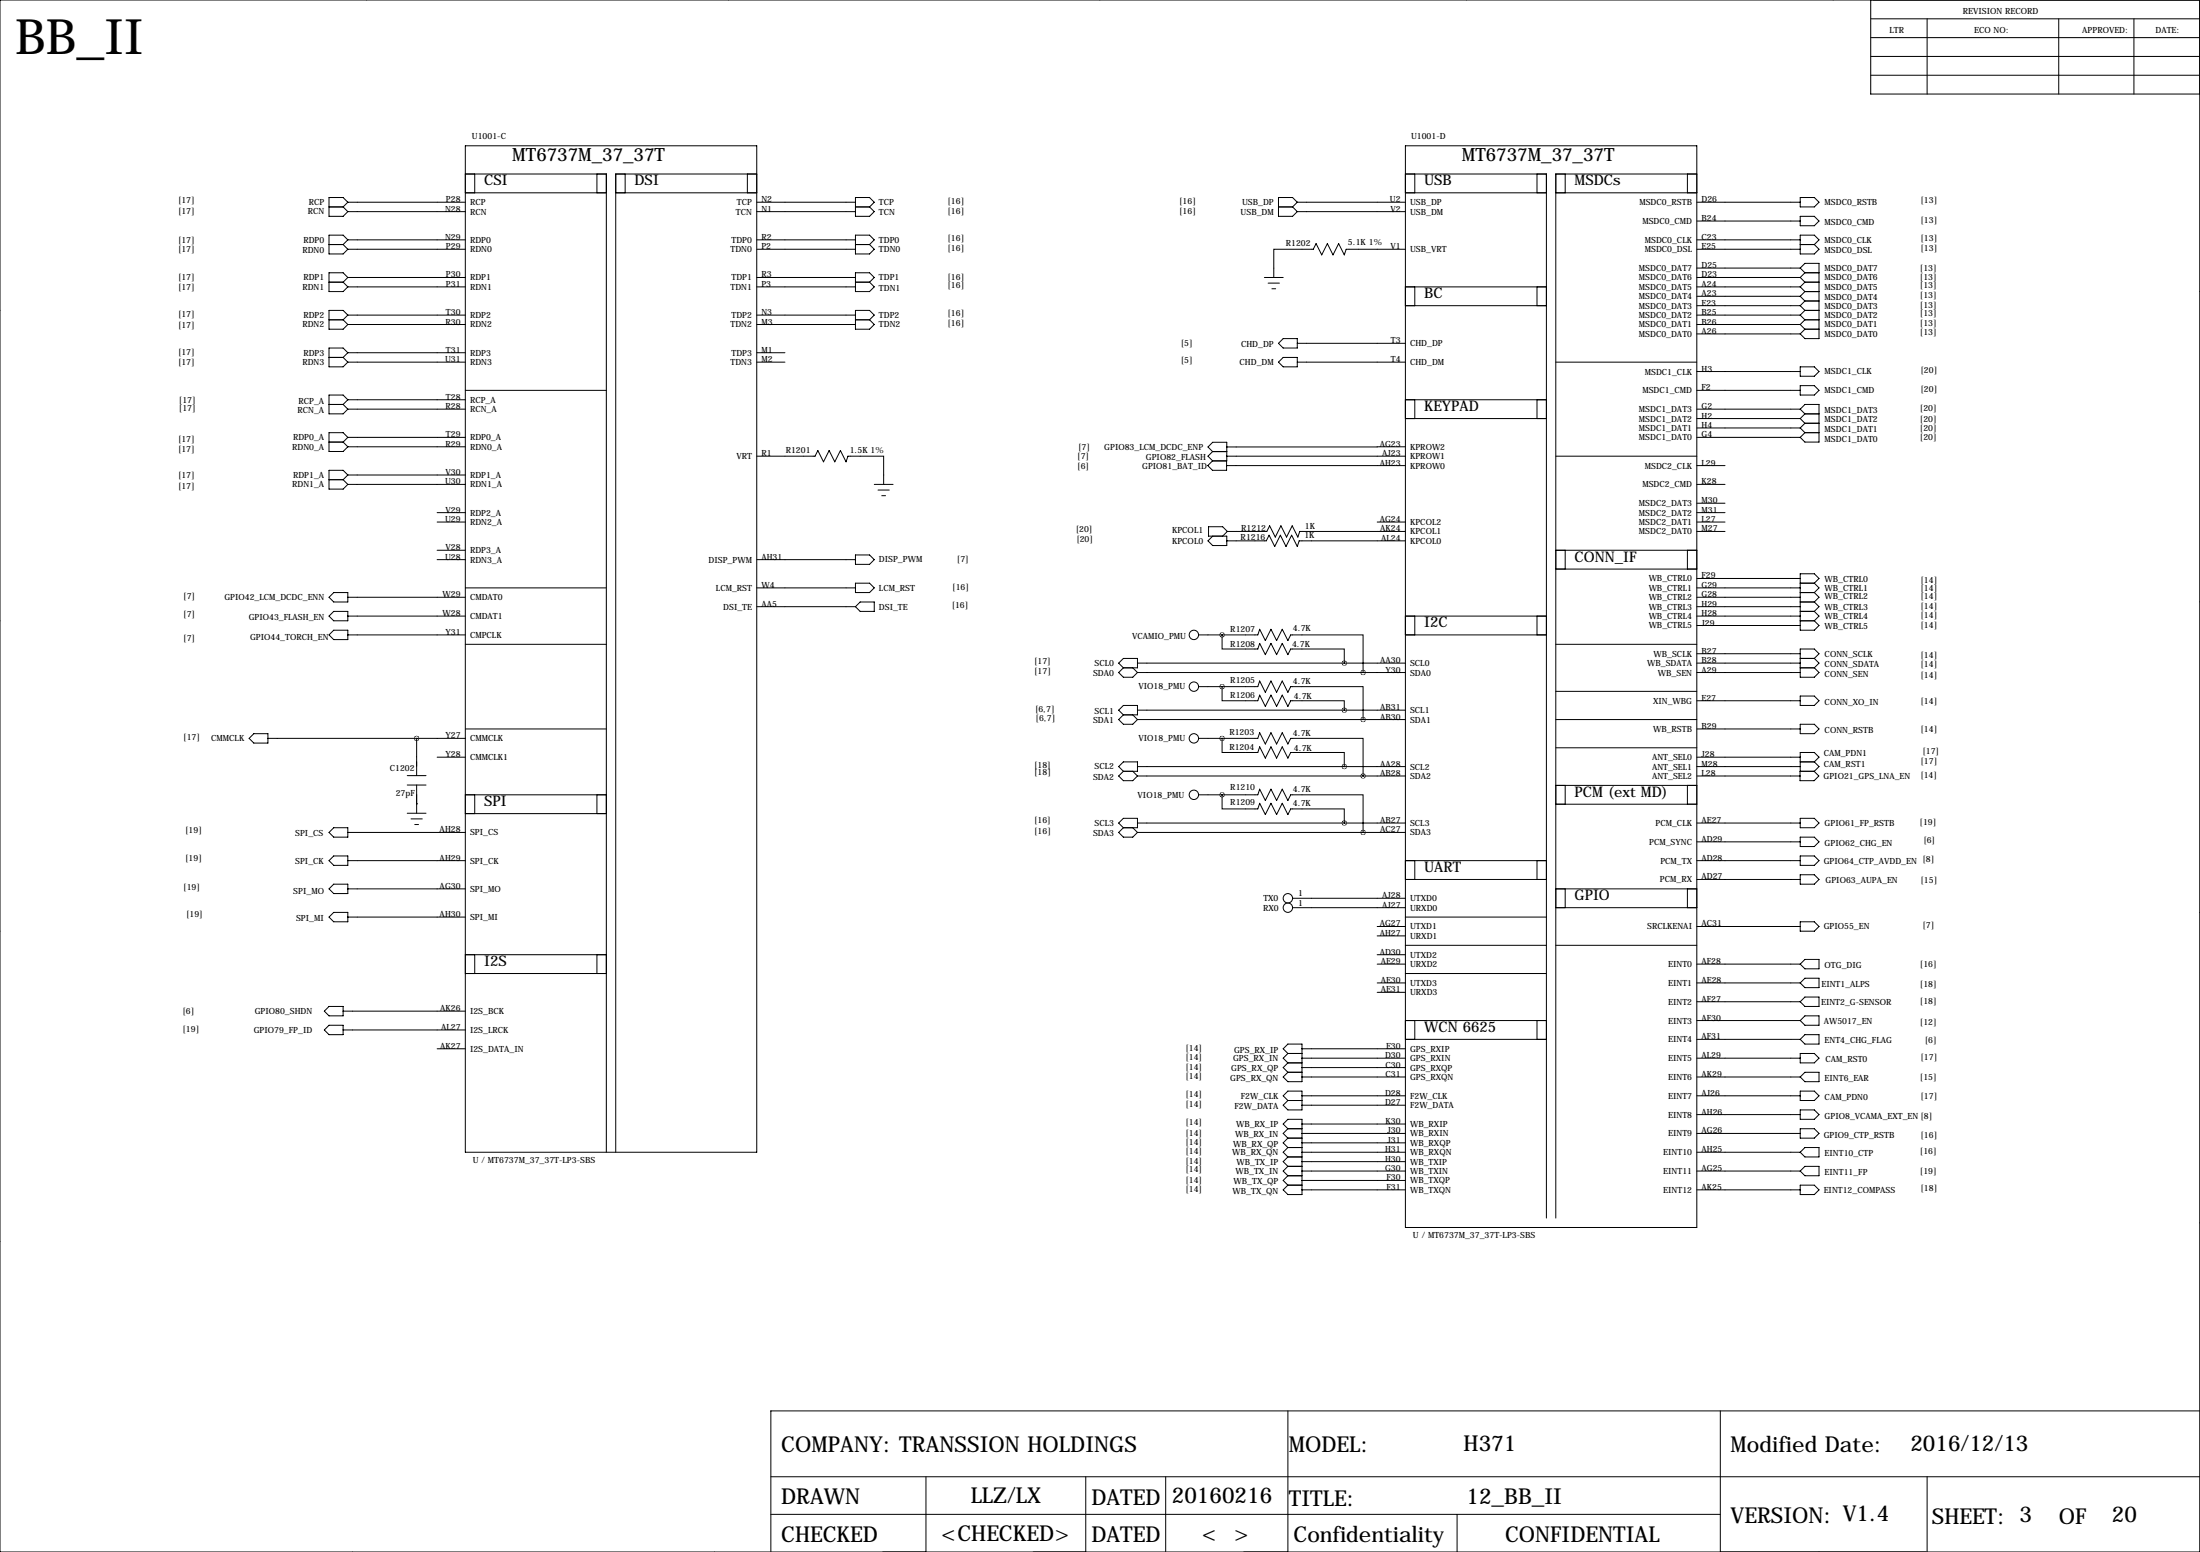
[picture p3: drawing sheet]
<svg xmlns="http://www.w3.org/2000/svg" width="594mm" height="419mm" viewBox="0 0 594 419" stroke-linecap="round" stroke-linejoin="round" font-family="sans-serif">
<g fill="none" stroke="#000" stroke-width=".27">
<path d="M99.1 -.1v.1M196.8 -.1v.1M297.2 -.1v.1M396.2 -.1v.1M495.3 -.1v.1M0 0h594.4v419.1h-594.4zM505.5 5.1h88.9M505.5 10.2h88.9M505.5 0v25.4h88.9M505.5 15.2h88.9M520.7 5.1v20.3M556.3 5.1v20.3"/>
<path d="M576.6 5.1v20.3M125.7 39.4h78.8v271.7h-78.8zM379.7 39.4h78.8v292.1h-78.8zM505.5 20.3h88.9M88.9 55.9h3.8M92.7 55.9l1.3 1.2M94 54.6h31.7M94 57.1h31.7M94 54.6l-1.3-1.3h-3.8v5.1h3.8l1.3-1.3M94 54.6l-1.3 1.3M125.7 47h38.1v264.1M125.7 52.1h38.1"/>
<path d="M128.3 47v5.1M161.3 47v5.1M166.4 52.1h38.1M168.9 47v5.1M201.9 47v5.1M204.5 47h-38.1v264.1M204.5 54.6h26.6M204.5 57.1h26.6M231.1 53.3h3.8l1.3 1.3-1.3 1.3 1.3 1.2-1.3 1.3h-3.8zM231.1 55.9h3.8M345.4 55.9h3.8M349.2 55.9l1.3 1.2"/>
<path d="M350.5 54.6h29.2M350.5 57.1h29.2M350.5 54.6l-1.3-1.3h-3.8v5.1h3.8l1.3-1.3M350.5 54.6l-1.3 1.3M379.7 47h38.1v281.9M379.7 52.1h38.1M382.3 47v5.1M415.3 47v5.1M420.4 52.1h38.1M422.9 47v5.1M455.9 47v5.1M458.5 47h-38.1v281.9"/>
<path d="M458.5 54.6h27.9M458.5 59.7h27.9M486.4 53.3h3.8l1.3 1.3-1.3 1.3h-3.8zM486.4 58.4h3.8l1.3 1.3-1.3 1.3h-3.8zM88.9 66h3.8M88.9 76.2h3.8M92.7 66l1.3 1.3M92.7 76.2l1.3 1.3M94 74.9l-1.3-1.2h-3.8v5h3.8l1.3-1.2M94 67.3h31.7M94 64.8h31.7M94 74.9h31.7"/>
<path d="M94 77.5h31.7M94 64.8l-1.3-1.3h-3.8v5.1h3.8l1.3-1.3M94 64.8l-1.3 1.2M94 74.9l-1.3 1.3M204.5 67.3h26.6M204.5 64.8h26.6M204.5 74.9h26.6M204.5 77.5h26.6M231.1 73.7h3.8l1.3 1.2-1.3 1.3 1.3 1.3-1.3 1.2h-3.8zM231.1 63.5h3.8l1.3 1.3-1.3 1.2 1.3 1.3-1.3 1.3h-3.8zM231.1 66h3.8M231.1 76.2h3.8"/>
<path d="M341.6 74.9h5.1M342.6 76.5h3.1M343.7 78h1M379.7 67.3h-16l-.5 1.5-1.5-3-1.5 3-1.6-3-1.5 3-1.5-3-.8 1.5h-10.6v7.6M379.7 77.5h38.1M382.3 77.5v5.1M415.3 77.5v5.1M458.5 67.3h27.9M458.5 64.8h27.9M458.5 74.9h27.9M458.5 77.5h27.9M458.5 72.4h27.9"/>
<path d="M486.4 72.4l1.3-1.3h3.8v20.3h-3.8l-1.3-1.2M486.4 63.5h3.8l1.3 1.3-1.3 1.2 1.3 1.3-1.3 1.3h-3.8zM486.4 66h3.8M486.4 74.9l1.3 1.3M486.4 77.5l1.3 1.2M486.4 72.4l1.3 1.3M487.7 78.7h3.8M487.7 73.7h3.8M487.7 76.2h3.8M487.7 73.7l-1.3 1.2M487.7 76.2l-1.3 1.3M487.7 78.7l-1.3 1.3"/>
<path d="M594.4 78.7h.1M0 83.8h.1M88.9 86.4h3.8M88.9 96.5h3.8M92.7 86.4l1.3 1.2M92.7 96.5l1.3 1.3M94 85.1l-1.3-1.3h-3.8v5.1h3.8l1.3-1.3M94 85.1h31.7M94 87.6h31.7M94 95.2h31.7M94 97.8h31.7M94 95.2l-1.3-1.2h-3.8v5.1h3.8l1.3-1.3"/>
<path d="M94 85.1l-1.3 1.3M94 95.2l-1.3 1.3M204.5 85.1h26.6M204.5 87.6h26.6M204.5 95.2h7.6M204.5 97.8h7.6M231.1 83.8h3.8l1.3 1.3-1.3 1.3 1.3 1.2-1.3 1.3h-3.8zM231.1 86.4h3.8M345.4 92.7l1.3-1.3h3.8v2.6h-3.8zM346.7 96.5h3.8v2.6h-3.8l-1.3-1.3zM350.5 97.8h29.2M350.5 92.7h29.2"/>
<path d="M379.7 82.6h38.1M420.4 97.8h38.1M458.5 85.1h27.9M458.5 87.6h27.9M458.5 82.6h27.9M458.5 80h27.9M458.5 90.2h27.9M486.4 99.1h3.8l1.3 1.2-1.3 1.3h-3.8zM486.4 87.6l1.3 1.3M486.4 85.1l1.3 1.3M486.4 80l1.3 1.3M486.4 82.6l1.3 1.2"/>
<path d="M487.7 83.8h3.8M487.7 88.9l-1.3 1.3M487.7 88.9h3.8M487.7 86.4l-1.3 1.2M487.7 86.4h3.8M487.7 83.8l-1.3 1.3M487.7 81.3h3.8M487.7 81.3l-1.3 1.3M88.9 119.4h3.8M88.9 109.2h3.8M92.7 119.4l1.3 1.2M92.7 109.2l1.3 1.3"/>
<path d="M94 107.9h31.7M94 110.5h31.7M94 118.1h31.7M94 107.9l-1.3-1.2h-3.8v5.1h3.8l1.3-1.3M94 118.1l-1.3-1.3h-3.8v5.1h3.8l1.3-1.3M94 118.1l-1.3 1.3M94 107.9l-1.3 1.3M125.7 105.4h38.1M379.7 107.9h38.1M379.7 113h38.1M382.3 107.9v5.1M415.3 107.9v5.1"/>
<path d="M458.5 105.4h27.9M458.5 110.5h27.9M458.5 118.1h27.9M458.5 113h27.9M458.5 100.3h27.9M458.5 115.6h27.9M486.4 110.5l1.3-1.3h3.8v10.2h-3.8l-1.3-1.3M486.4 104.1h3.8l1.3 1.3-1.3 1.3h-3.8zM486.4 110.5l1.3 1.3M486.4 113l1.3 1.3M486.4 115.6l1.3 1.2M487.7 116.8h3.8"/>
<path d="M487.7 111.8h3.8M487.7 114.3h3.8M487.7 111.8l-1.3 1.2M487.7 114.3l-1.3 1.3M487.7 116.8l-1.3 1.3M88.9 129.5h3.8M92.7 129.5l1.3 1.3M94 120.6h31.7M94 128.3h31.7M94 130.8h31.7M94 128.3l-1.3-1.3h-3.8v5.1h3.8l1.3-1.3M94 128.3l-1.3 1.2"/>
<path d="M118.1 138.4h7.6M204.5 123.2h15.7l.8-1.5 1.5 3 1.5-3 1.6 3 1.5-3 1.5 3 .5-1.5h9.7v7.6M236.2 130.8h5.1M237.2 132.3h3.1M238.3 133.9h1M331.4 125.7h48.3M331.5 123.2h48.2M331.5 121.9h-3.8l-1.3 1.3 1.3 1.3M331.5 122h-3.8l-1.3-1.3 1.3-1.3h3.8v5.1h-3.9l-1.3 1.2 1.3 1.3h3.8v-2.5M379.7 120.6l-48.2 .1M420.4 123.2h38.1M458.5 130.8h7.6"/>
<path d="M458.5 138.4h7.6M458.5 125.7h7.6M458.5 135.9h7.6M118.1 141h7.6M118.1 148.6h7.6M118.1 151.1h7.6M125.7 158.8h38.1M204.5 158.8h26.6M204.5 151.1h26.6M231.1 149.9h3.8l1.3 1.2-1.3 1.3h-3.8zM231.1 157.5h3.8l1.3 1.3-1.3 1.2h-3.8zM331.5 146.1h10.6l.8-1.6 1.5 3.1 1.5-3.1 1.6 3.1 1.5-3.1 1.5 3.1 .5-1.5h28.7"/>
<path d="M331.6 143.5h10.7l.8-1.5 1.5 3 1.5-3 1.5 3 1.5-3 1.6 3 .5-1.5h28.5M331.6 143.5l-1.2-1.3h-3.9v2.6h5v2.5h-3.8l-1.3-1.2 1.3-1.3M331.6 143.5l-1.2 1.3M372.1 141h7.6M420.4 148.6h38.1M420.4 153.7h38.1M422.9 148.6v5.1M455.9 148.6v5.1M458.5 158.8h27.9M458.5 141h7.6M458.5 156.2h27.9M458.5 143.5h7.6"/>
<path d="M486.4 157.5h3.8M490.2 157.5l1.3-1.3-1.3-1.3h-3.8v15.3h3.8l1.3-1.3-1.3-1.3M490.2 157.5l1.3 1.3-1.3 1.2M0 167.6h.1M88.9 166.4l1.3-1.3h3.8v2.5h-3.8zM88.9 171.4l1.3-1.2h3.8v2.5h-3.8zM90.2 160h3.8v2.6h-3.8l-1.3-1.3zM94 171.4h31.7M94 161.3h31.7M94 166.4h31.7M125.7 174h38.1M204.5 163.8h26.6"/>
<path d="M232.4 162.6h3.8v2.5h-3.8l-1.3-1.3zM302.3 179.1l1.2-1.3h3.8v2.5h-3.8zM307.3 179.1h72.4M323.8 171.4h16.1l.5-1.5 1.5 3.1 1.5-3.1 1.5 3.1 1.6-3.1 1.5 3.1 .7-1.6h19.6v10.2M330.2 171.4v3.9h9.7l.5-1.6 1.5 3.1 1.5-3.1 1.5 3.1 1.6-3.1 1.5 3.1 .7-1.5h14.5v3.8M379.7 171.4h38.1M379.7 166.4h38.1M382.3 166.4v5M415.3 166.4v5M420.4 174h38.1M458.5 163.8h27.9M458.5 161.3h27.9"/>
<path d="M458.5 166.4h27.9M458.5 179.1h27.9M458.5 176.5h27.9M458.5 168.9h27.9M486.4 162.6h3.8M486.4 167.6h3.8M486.4 160h3.8M486.4 165.1h3.8M486.4 177.8h3.8M490.2 177.8l1.3-1.3-1.3-1.2h-3.8v7.6h3.8l1.3-1.3-1.3-1.3M490.2 165.1l1.3 1.3-1.3 1.2M490.2 160l1.3 1.3-1.3 1.3"/>
<path d="M490.2 162.6l1.3 1.2-1.3 1.3M490.2 177.8l1.3 1.3-1.3 1.2M594.4 162.6h.1M68.6 198.1h3.8v2.6h-3.8l-1.3-1.3zM72.4 199.4h53.3M112.6 199.4v10M125.7 196.8h38.1M302.3 191.8l1.2-1.3h3.8v2.5h-3.8zM303.5 180.3l-1.2 1.3 1.2 1.3h2.6l1.2-1.3M303.5 193l-1.2 1.3 1.2 1.3h2.6l1.2-1.3M306.1 180.3l1.2 1.3M306.1 193l1.2 1.3"/>
<path d="M307.3 194.3h72.4M307.3 181.6h72.4M307.3 191.8h72.4M323.8 185.4h16.1l.5-1.5 1.5 3 1.5-3 1.5 3 1.6-3 1.5 3 .7-1.5h19.6v8.9M323.8 199.4h16.1l.5-1.5 1.5 3 1.5-3 1.5 3 1.6-3 1.5 3 .7-1.5h19.6v10.1M330.2 185.4v3.8h9.7l.5-1.5 1.5 3.1 1.5-3.1 1.5 3.1 1.6-3.1 1.5 3.1 .7-1.6h14.5v2.6M330.2 199.4v3.8h9.7l.5-1.5 1.5 3 1.5-3 1.5 3 1.6-3 1.5 3 .7-1.5h14.5v3.8M420.4 186.7h38.1M420.4 194.3h38.1M458.5 189.2h27.9M458.5 196.8h27.9M458.5 181.6h27.9"/>
<path d="M486.4 188h3.8l1.3 1.2-1.3 1.3h-3.8zM486.4 195.6h3.8l1.3 1.2-1.3 1.3h-3.8zM486.4 180.3h3.8M110 209.4h5.1M110 212h5.1M110 219.6h5.1M112.6 217.1h.1M112.6 212v7.6M118.1 204.5h7.6M125.7 214.6h38.1M125.7 219.7h38.1M128.3 214.6v5.1"/>
<path d="M161.3 214.6v5.1M302.3 207l1.2-1.3h3.8v2.6h-3.8zM303.5 208.3l-1.2 1.2 1.2 1.3h2.6l1.2-1.3M306.1 208.3l1.2 1.2M307.3 207h72.4M307.3 209.5h72.4M323.8 214.6h16.1l.5-1.5 1.5 3.1 1.5-3.1 1.5 3.1 1.6-3.1 1.5 3.1 .7-1.6h19.6v10.2M330.2 214.6v3.8h9.7l.5-1.5 1.5 3.1 1.5-3.1 1.5 3.1 1.6-3.1 1.5 3.1 .7-1.6h14.5v3.8M420.4 212.1h38.1M420.4 217.2h38.1M420.4 201.9h38.1M422.9 212.1v5.1"/>
<path d="M455.9 212.1v5.1M458.5 204.5h27.9M458.5 207h27.9M458.5 209.5h27.9M486.4 208.3h3.8l1.2 1.2-1.2 1.3h-3.8zM486.4 205.7h3.8M490.2 205.7l1.3-1.2-1.3-1.3h-3.8v5.1M490.2 205.7l1.3 1.3-1.3 1.3M88.9 232.4l1.3-1.3h3.8v2.6h-3.8zM90.2 223.5h3.8v2.6h-3.8l-1.3-1.3zM94 224.8h31.7M94 232.4h31.7"/>
<path d="M111 221.1h3.1M112.1 222.7h1M302.3 222.2l1.2-1.2h3.8v2.5h-3.8zM303.5 223.5l-1.2 1.3 1.2 1.3h2.6l1.2-1.3M306.1 223.5l1.2 1.3M307.3 224.8h72.4M307.3 222.2h72.4M379.7 232.4h38.1M379.7 237.5h38.1M382.3 232.4v5.1M415.3 232.4v5.1M458.5 232.4h27.9"/>
<path d="M458.5 237.5h27.9M458.5 222.2h27.9M458.5 227.3h27.9M486.4 221h3.8l1.3 1.2-1.3 1.3h-3.8zM486.4 226.1h3.8l1.3 1.2-1.3 1.3h-3.8zM486.4 231.1h3.8l1.3 1.3-1.3 1.3h-3.8zM486.4 236.2h3.8l1.3 1.3-1.3 1.3h-3.8zM0 251.5h.1M88.9 240l1.3-1.2h3.8v2.5h-3.8zM90.2 246.4h3.8v2.5h-3.8l-1.3-1.3zM94 247.6h31.7M94 240h31.7"/>
<path d="M125.7 257.8h38.1M128.3 257.8v5.1M161.3 257.8v5.1M349.2 245.1h30.5M349.2 242.6h30.5M372.1 257.8h7.6M372.1 250.2h7.6M372.1 252.7h7.6M379.7 247.6h38.1M379.7 255.3h38.1M420.4 245.1h38.1M420.4 240h38.1"/>
<path d="M420.4 255.3h38.1M422.9 240v5.1M455.9 240v5.1M458.5 250.2h27.9M486.4 248.9h3.8l1.3 1.3-1.3 1.3h-3.8zM487.7 259.1h3.8v2.5h-3.8l-1.3-1.2zM594.4 246.4h.1M87.6 278.1l1.3-1.2h3.8v2.5h-3.8zM88.9 271.8h3.8v2.5h-3.8l-1.3-1.3zM92.7 273h33M92.7 278.1h33M125.7 262.9h38.1"/>
<path d="M372.1 260.4h7.6M372.1 265.4h7.6M372.1 268h7.6M379.7 262.9h38.1M379.7 275.6h38.1M382.3 275.6v5.1M415.3 275.6v5.1M458.5 275.6h27.9M458.5 260.4h27.9M458.5 265.4h27.9M458.5 270.5h27.9M486.4 270.5l1.3-1.3h3.8v2.6h-3.8z"/>
<path d="M487.7 264.2h3.8v2.5h-3.8l-1.3-1.3zM487.7 274.3h3.8v2.6h-3.8l-1.3-1.3zM487.7 279.4h3.8v2.5h-3.8l-1.3-1.2zM118.1 283.2h7.6M346.7 295.9l1.3-1.3h3.8v5.1h-3.8l-1.3-1.3 1.3-1.2zM348 297.2h3.8M348 289.6h3.8M348 284.5l-1.3-1.3 1.3-1.3h3.8v10.2h-3.8l-1.3-1.3 1.3-1.2M348 284.5h3.8M348 284.5l-1.3 1.3 1.3 1.2M348 287h3.8M348 287l-1.3 1.3 1.3 1.3"/>
<path d="M351.8 283.2h27.9M351.8 285.8h27.9M351.8 288.3h27.9M351.8 290.8h27.9M351.8 295.9h27.9M351.8 298.4h27.9M379.7 280.7h38.1M458.5 280.7h27.9M458.5 285.8h27.9M458.5 290.8h27.9M458.5 295.9h27.9M486.4 284.5h3.8l1.3 1.3-1.3 1.2h-3.8z"/>
<path d="M486.4 294.6h3.8l1.3 1.3-1.3 1.3h-3.8zM486.4 299.7h3.8l1.3 1.3-1.3 1.3h-3.8zM487.7 289.6h3.8v2.5h-3.8l-1.3-1.3zM348 309.9h3.8M348 312.4h3.8M348 304.8l-1.3-1.3 1.3-1.2h3.8v20.3h-3.8l-1.3-1.3 1.3-1.3M348 304.8h3.8M348 304.8l-1.3 1.3 1.3 1.2M348 307.3h3.8M348 307.3l-1.3 1.3 1.3 1.3M348 309.9l-1.3 1.2 1.3 1.3M348 312.4l-1.3 1.3 1.3 1.3"/>
<path d="M348 315h3.8M348 315l-1.3 1.2 1.3 1.3M348 317.5h3.8M348 317.5l-1.3 1.3 1.3 1.2M351.8 311.1h27.9M351.8 303.5h27.9M351.8 306.1h27.9M351.8 308.6h27.9M351.8 313.7h27.9M351.8 316.2h27.9M351.8 318.8h27.9M458.5 311.1h27.9"/>
<path d="M458.5 306.1h27.9M458.5 316.2h27.9M458.5 301h27.9M486.4 304.8h3.8l1.3 1.3-1.3 1.2h-3.8zM487.7 309.9h3.8v2.5h-3.8l-1.3-1.3zM487.7 315h3.8v2.5h-3.8l-1.3-1.3zM0 335.3h.1M348 320h3.8M351.8 321.3h27.9M458.5 321.3h27.9M486.4 320h3.8l1.3 1.3-1.3 1.3h-3.8zM594.4 330.2h.1"/>
<path d="M208.3 398.8h386.1M250.2 398.8v20.3M293.4 398.8v20.3M315 398.8v20.3M348 381v38.1M464.8 381v38.1M520.7 398.8v20.3M594.4 381h-386.1v38.1M95.2 419.1h.1M193 419.1h.1M208.3 408.9h256.5M393.7 408.9v10.2"/>
<path d="M491.5 419.1h.1"/>
<circle cx="322.6" cy="171.4" r="1.27"/>
<circle cx="322.6" cy="199.4" r="1.27"/>
<circle cx="322.6" cy="185.4" r="1.27"/>
<circle cx="322.6" cy="214.6" r="1.27"/>
<circle cx="348" cy="242.6" r="1.27"/>
<circle cx="348" cy="245.1" r="1.27"/>
</g>
<path d="M363.2 179.1a.05 .05 0 0 0 .1 0 .05 .05 0 0 0-.1 0zM363.2 191.8a.05 .05 0 0 0 .1 0 .05 .05 0 0 0-.1 0zM363.2 207a.05 .05 0 0 0 .1 0 .05 .05 0 0 0-.1 0zM363.2 222.2a.05 .05 0 0 0 .1 0 .05 .05 0 0 0-.1 0zM112.5 199.4a.05 .05 0 0 0 .1 0 .05 .05 0 0 0-.1 0z" fill="#000" stroke="#000" stroke-width="1.3"/>
<text font-size="13.2" x="4.1" y="14.5">BB_II</text>
<g font-size="5.9">
<text x="211.1" y="392.2">COMPANY: TRANSSION HOLDINGS</text>
<text x="348.2" y="392.2">MODEL:</text>
<text x="395.5" y="391.7">H371</text>
<text x="467.6" y="392.2">Modified Date:</text>
<text x="516.2" y="391.7">2016/12/13</text>
<text x="211.1" y="406.1">DRAWN</text>
<text x="262.3" y="405.9">LLZ/LX</text>
<text x="294.9" y="406.4">DATED</text>
<text x="316.6" y="405.9">20160216</text>
<text x="348.2" y="406.7">TITLE:</text>
<text x="396.2" y="406.1">12_BB_II</text>
<text x="467.6" y="411.2">VERSION: V1.4</text>
<text x="522" y="411.5">SHEET: 3</text>
<text x="556.3" y="411.5">OF</text>
<text x="570.6" y="411">20</text>
<text x="211.1" y="416.3">CHECKED</text>
<text x="254.3" y="416.1">&lt;CHECKED&gt;</text>
<text x="294.9" y="416.3">DATED</text>
<text x="324.8" y="416.1">&lt; &gt;</text>
<text x="349.5" y="416.3">Confidentiality</text>
<text x="406.7" y="416.3">CONFIDENTIAL</text>
</g>
<g font-size="4.9">
<text x="138.4" y="43.4">MT6737M_37_37T</text>
<text x="395" y="43.4">MT6737M_37_37T</text>
</g>
<g font-size="4">
<text x="130.8" y="50">CSI</text>
<text x="171.4" y="50">DSI</text>
<text x="384.8" y="50">USB</text>
<text x="425.5" y="50">MSDCs</text>
<text x="384.8" y="80.5">BC</text>
<text x="384.8" y="111">KEYPAD</text>
<text x="425.5" y="151.6">CONN_IF</text>
<text x="384.8" y="169.4">I2C</text>
<text x="425.5" y="215.1">PCM (ext MD)</text>
<text x="130.8" y="217.7">SPI</text>
<text x="384.8" y="235.5">UART</text>
<text x="425.5" y="243.1">GPIO</text>
<text x="130.8" y="260.9">I2S</text>
<text x="384.8" y="278.6">WCN 6625</text>
</g>
<g font-size="2.3">
<text x="530.4" y="3.8">REVISION RECORD</text>
<text x="510.5" y="8.9">LTR</text>
<text x="533.4" y="8.9">ECO NO:</text>
<text x="562.6" y="8.9">APPROVED:</text>
<text x="582.4" y="8.9">DATE:</text>
<text x="127.5" y="37.6">U1001-C</text>
<text x="381.3" y="37.6">U1001-D</text>
<text x="48.1" y="55">[17]</text>
<text x="48.1" y="57.7">[17]</text>
<text x="83.2" y="57.9">RCN</text>
<text x="83.4" y="55.4">RCP</text>
<text x="120.2" y="57.1">N28</text>
<text x="120.5" y="54.6">P28</text>
<text x="127" y="55.4">RCP</text>
<text x="127" y="58">RCN</text>
<text x="198.9" y="58">TCN</text>
<text x="199.1" y="55.4">TCP</text>
<text x="205.7" y="54.6">N2</text>
<text x="205.7" y="57.1">N1</text>
<text x="237.5" y="55.4">TCP</text>
<text x="237.5" y="58.2">TCN</text>
<text x="256" y="55.2">[16]</text>
<text x="256" y="57.7">[16]</text>
<text x="318.6" y="55.2">[16]</text>
<text x="318.6" y="57.7">[16]</text>
<text x="335.2" y="58.2">USB_DM</text>
<text x="335.6" y="55.4">USB_DP</text>
<text x="375.6" y="54.6">U2</text>
<text x="375.7" y="57.1">V2</text>
<text x="381" y="58">USB_DM</text>
<text x="381" y="55.4">USB_DP</text>
<text x="443" y="55.4">MSDC0_RSTB</text>
<text x="459.7" y="54.6">D26</text>
<text x="459.7" y="59.7">B24</text>
<text x="493" y="55.4">MSDC0_RSTB</text>
<text x="518.9" y="55">[13]</text>
<text x="48.1" y="65.6">[17]</text>
<text x="82" y="65.5">RDP0</text>
<text x="120.2" y="64.8">N29</text>
<text x="127" y="65.6">RDP0</text>
<text x="197.7" y="65.6">TDP0</text>
<text x="205.7" y="64.8">R2</text>
<text x="237.5" y="65.5">TDP0</text>
<text x="256" y="65.1">[16]</text>
<text x="443.8" y="60.5">MSDC0_CMD</text>
<text x="444.4" y="65.6">MSDC0_CLK</text>
<text x="459.7" y="64.8">C23</text>
<text x="493" y="60.7">MSDC0_CMD</text>
<text x="493" y="65.5">MSDC0_CLK</text>
<text x="518.9" y="60.3">[13]</text>
<text x="518.9" y="65.1">[13]</text>
<text x="48.1" y="68.2">[17]</text>
<text x="81.7" y="68.3">RDN0</text>
<text x="120.5" y="67.3">P29</text>
<text x="127" y="68.1">RDN0</text>
<text x="197.4" y="68.1">TDN0</text>
<text x="205.7" y="67.3">P2</text>
<text x="237.5" y="68.1">TDN0</text>
<text x="256" y="67.7">[16]</text>
<text x="347.4" y="66.5">R1202</text>
<text x="364.2" y="66.1">5.1K 1%</text>
<text x="375.7" y="67.3">V1</text>
<text x="381" y="68.1">USB_VRT</text>
<text x="444.4" y="68.1">MSDC0_DSL</text>
<text x="459.7" y="67.3">E25</text>
<text x="493" y="68.3">MSDC0_DSL</text>
<text x="518.9" y="67.9">[13]</text>
<text x="48.1" y="75.5">[17]</text>
<text x="82" y="75.7">RDP1</text>
<text x="120.5" y="74.9">P30</text>
<text x="120.5" y="77.5">P31</text>
<text x="127" y="75.7">RDP1</text>
<text x="197.7" y="75.7">TDP1</text>
<text x="205.7" y="74.9">R3</text>
<text x="205.7" y="77.5">P3</text>
<text x="237.5" y="75.7">TDP1</text>
<text x="256" y="75.5">[16]</text>
<text x="256" y="77.8">[16]</text>
<text x="442.8" y="73.2">MSDC0_DAT7</text>
<text x="442.8" y="75.7">MSDC0_DAT6</text>
<text x="459.7" y="72.4">D25</text>
<text x="459.7" y="74.9">D23</text>
<text x="459.7" y="77.5">A24</text>
<text x="493" y="75.7">MSDC0_DAT6</text>
<text x="493" y="73.2">MSDC0_DAT7</text>
<text x="518.8" y="75.5">[13]</text>
<text x="518.8" y="77.8">[13]</text>
<text x="518.8" y="73.2">[13]</text>
<text x="48.1" y="78.3">[17]</text>
<text x="81.7" y="78.2">RDN1</text>
<text x="127" y="78.3">RDN1</text>
<text x="197.4" y="78.3">TDN1</text>
<text x="237.5" y="78.5">TDN1</text>
<text x="442.8" y="78.3">MSDC0_DAT5</text>
<text x="442.8" y="80.8">MSDC0_DAT4</text>
<text x="442.8" y="83.4">MSDC0_DAT3</text>
<text x="459.7" y="80">A23</text>
<text x="459.7" y="82.6">E23</text>
<text x="493" y="78.2">MSDC0_DAT5</text>
<text x="493" y="81">MSDC0_DAT4</text>
<text x="493" y="83.6">MSDC0_DAT3</text>
<text x="518.8" y="80.6">[13]</text>
<text x="518.8" y="83.1">[13]</text>
<text x="48.1" y="85.7">[17]</text>
<text x="48.1" y="88.5">[17]</text>
<text x="81.7" y="88.4">RDN2</text>
<text x="82" y="85.9">RDP2</text>
<text x="120.4" y="87.6">R30</text>
<text x="120.5" y="85.1">T30</text>
<text x="127" y="85.9">RDP2</text>
<text x="127" y="88.4">RDN2</text>
<text x="197.4" y="88.4">TDN2</text>
<text x="197.7" y="85.9">TDP2</text>
<text x="205.7" y="85.1">N3</text>
<text x="205.7" y="87.6">M3</text>
<text x="237.5" y="85.9">TDP2</text>
<text x="237.5" y="88.4">TDN2</text>
<text x="256" y="85.4">[16]</text>
<text x="256" y="88">[16]</text>
<text x="442.8" y="85.9">MSDC0_DAT2</text>
<text x="442.8" y="88.4">MSDC0_DAT1</text>
<text x="459.7" y="85.1">B25</text>
<text x="459.7" y="87.6">B26</text>
<text x="493" y="88.4">MSDC0_DAT1</text>
<text x="493" y="85.9">MSDC0_DAT2</text>
<text x="518.8" y="88">[13]</text>
<text x="518.8" y="85.4">[13]</text>
<text x="48.1" y="95.8">[17]</text>
<text x="120.5" y="95.3">T31</text>
<text x="205.7" y="95.3">M1</text>
<text x="319" y="93.3">[5]</text>
<text x="335.3" y="93.7">CHD_DP</text>
<text x="375.8" y="92.7">T3</text>
<text x="381" y="93.5">CHD_DP</text>
<text x="442.8" y="91">MSDC0_DAT0</text>
<text x="459.7" y="90.2">A26</text>
<text x="493" y="90.9">MSDC0_DAT0</text>
<text x="518.8" y="90.5">[13]</text>
<text x="48.1" y="98.6">[17]</text>
<text x="81.7" y="98.6">RDN3</text>
<text x="82" y="96">RDP3</text>
<text x="120.2" y="97.8">U31</text>
<text x="127" y="96.1">RDP3</text>
<text x="127" y="98.6">RDN3</text>
<text x="197.4" y="98.6">TDN3</text>
<text x="197.7" y="96.1">TDP3</text>
<text x="205.7" y="97.8">M2</text>
<text x="319" y="98.1">[5]</text>
<text x="334.9" y="98.6">CHD_DM</text>
<text x="375.8" y="97.8">T4</text>
<text x="381" y="98.6">CHD_DM</text>
<text x="444.4" y="101.1">MSDC1_CLK</text>
<text x="459.7" y="100.3">H3</text>
<text x="493" y="101.1">MSDC1_CLK</text>
<text x="518.9" y="100.7">[20]</text>
<text x="120.5" y="108">T28</text>
<text x="443.8" y="106.2">MSDC1_CMD</text>
<text x="459.7" y="105.4">F2</text>
<text x="493" y="106.2">MSDC1_CMD</text>
<text x="518.9" y="105.8">[20]</text>
<text x="48.4" y="108.8">[17]</text>
<text x="48.4" y="111.1">[17]</text>
<text x="80.4" y="111.5">RCN_A</text>
<text x="80.6" y="109">RCP_A</text>
<text x="120.4" y="110.5">R28</text>
<text x="127" y="108.8">RCP_A</text>
<text x="127" y="111.3">RCN_A</text>
<text x="442.8" y="111.3">MSDC1_DAT3</text>
<text x="442.8" y="113.8">MSDC1_DAT2</text>
<text x="459.7" y="110.5">G2</text>
<text x="459.7" y="113">H2</text>
<text x="493" y="111.5">MSDC1_DAT3</text>
<text x="518.8" y="111.1">[20]</text>
<text x="518.8" y="113.9">[20]</text>
<text x="48.1" y="119.5">[17]</text>
<text x="79.2" y="118.9">RDP0_A</text>
<text x="120.5" y="118.1">T29</text>
<text x="127" y="118.9">RDP0_A</text>
<text x="442.8" y="116.4">MSDC1_DAT1</text>
<text x="442.8" y="118.9">MSDC1_DAT0</text>
<text x="459.7" y="115.6">H4</text>
<text x="459.7" y="118.1">G4</text>
<text x="493" y="114">MSDC1_DAT2</text>
<text x="493" y="116.6">MSDC1_DAT1</text>
<text x="493" y="119.4">MSDC1_DAT0</text>
<text x="518.8" y="116.4">[20]</text>
<text x="518.8" y="118.7">[20]</text>
<text x="48.1" y="122">[17]</text>
<text x="78.9" y="121.4">RDN0_A</text>
<text x="120.4" y="120.7">R29</text>
<text x="127" y="121.5">RDN0_A</text>
<text x="199" y="124">VRT</text>
<text x="205.7" y="123.2">R1</text>
<text x="212.3" y="122.4">R1201</text>
<text x="229.6" y="122.3">1.5K 1%</text>
<text x="291.1" y="124">[7]</text>
<text x="291.3" y="121.5">[7]</text>
<text x="298.4" y="121.5">GPIO83_LCM_DCDC_ENP</text>
<text x="309.6" y="124.2">GPIO82_FLASH</text>
<text x="372.8" y="125.7">AH23</text>
<text x="372.8" y="120.7">AG23</text>
<text x="373.5" y="123.2">AJ23</text>
<text x="381" y="124">KPROW1</text>
<text x="381" y="121.5">KPROW2</text>
<text x="459.7" y="125.7">L29</text>
<text x="48.1" y="129.1">[17]</text>
<text x="48.1" y="131.9">[17]</text>
<text x="78.9" y="131.6">RDN1_A</text>
<text x="79.2" y="129">RDP1_A</text>
<text x="120.2" y="130.8">U30</text>
<text x="120.4" y="128.3">V30</text>
<text x="127" y="129.1">RDP1_A</text>
<text x="127" y="131.6">RDN1_A</text>
<text x="291.1" y="126.6">[6]</text>
<text x="308.6" y="126.7">GPIO81_BAT_ID</text>
<text x="381" y="126.5">KPROW0</text>
<text x="443.8" y="131.6">MSDC2_CMD</text>
<text x="444.4" y="126.5">MSDC2_CLK</text>
<text x="459.7" y="130.8">K28</text>
<text x="442.8" y="136.7">MSDC2_DAT3</text>
<text x="459.7" y="135.9">M30</text>
<text x="120.2" y="141">U29</text>
<text x="120.4" y="138.4">V29</text>
<text x="127" y="139.2">RDP2_A</text>
<text x="127" y="141.8">RDN2_A</text>
<text x="290.7" y="143.6">[20]</text>
<text x="335.4" y="143.3">R1212</text>
<text x="352.6" y="142.8">1K</text>
<text x="372.8" y="141">AG24</text>
<text x="372.9" y="143.5">AK24</text>
<text x="381" y="141.8">KPCOL2</text>
<text x="442.8" y="139.2">MSDC2_DAT2</text>
<text x="442.8" y="141.8">MSDC2_DAT1</text>
<text x="459.7" y="138.4">M31</text>
<text x="459.7" y="141">L27</text>
<text x="459.7" y="143.5">M27</text>
<text x="120.4" y="148.6">V28</text>
<text x="127" y="149.4">RDP3_A</text>
<text x="290.8" y="146.4">[20]</text>
<text x="316.7" y="146.9">KPCOL0</text>
<text x="316.7" y="144">KPCOL1</text>
<text x="335.2" y="145.8">R1216</text>
<text x="352.4" y="145.4">1K</text>
<text x="373.2" y="146.1">AL24</text>
<text x="381" y="146.9">KPCOL0</text>
<text x="381" y="144.3">KPCOL1</text>
<text x="442.8" y="144.3">MSDC2_DAT0</text>
<text x="120.2" y="151.1">U28</text>
<text x="127" y="151.9">RDN3_A</text>
<text x="191.5" y="151.9">DISP_PWM</text>
<text x="205.7" y="151.1">AH31</text>
<text x="237.5" y="151.9">DISP_PWM</text>
<text x="258.6" y="151.7">[7]</text>
<text x="49.5" y="161.6">[7]</text>
<text x="119.6" y="161.3">W29</text>
<text x="193.4" y="159.6">LCM_RST</text>
<text x="205.7" y="158.8">W4</text>
<text x="237.5" y="159.5">LCM_RST</text>
<text x="257.3" y="159.3">[16]</text>
<text x="445.5" y="157">WB_CTRL0</text>
<text x="445.5" y="159.6">WB_CTRL1</text>
<text x="459.7" y="156.2">F29</text>
<text x="459.7" y="158.8">G29</text>
<text x="459.7" y="161.3">G28</text>
<text x="493" y="157.2">WB_CTRL0</text>
<text x="493" y="159.5">WB_CTRL1</text>
<text x="493" y="161.8">WB_CTRL2</text>
<text x="518.9" y="157.3">[14]</text>
<text x="518.9" y="159.6">[14]</text>
<text x="518.9" y="161.9">[14]</text>
<text x="49.5" y="166.7">[7]</text>
<text x="60.6" y="162.1">GPIO42_LCM_DCDC_ENN</text>
<text x="67.2" y="167.4">GPIO43_FLASH_EN</text>
<text x="119.6" y="166.4">W28</text>
<text x="127" y="162.1">CMDAT0</text>
<text x="127" y="167.2">CMDAT1</text>
<text x="195.4" y="164.6">DSI_TE</text>
<text x="205.7" y="163.8">AA5</text>
<text x="237.5" y="164.6">DSI_TE</text>
<text x="257.1" y="164.2">[16]</text>
<text x="445.5" y="162.1">WB_CTRL2</text>
<text x="445.5" y="164.6">WB_CTRL3</text>
<text x="445.5" y="167.2">WB_CTRL4</text>
<text x="459.7" y="163.8">H29</text>
<text x="459.7" y="166.4">H28</text>
<text x="493" y="164.8">WB_CTRL3</text>
<text x="493" y="167.1">WB_CTRL4</text>
<text x="518.9" y="164.4">[14]</text>
<text x="518.9" y="167">[14]</text>
<text x="49.5" y="173.1">[7]</text>
<text x="67.6" y="172.8">GPIO44_TORCH_EN</text>
<text x="120.4" y="171.4">Y31</text>
<text x="127" y="172.3">CMPCLK</text>
<text x="305.9" y="172.5">VCAMIO_PMU</text>
<text x="332.4" y="170.8">R1207</text>
<text x="349.4" y="170.4">4.7K</text>
<text x="445.5" y="169.7">WB_CTRL5</text>
<text x="459.7" y="168.9">J29</text>
<text x="493" y="169.9">WB_CTRL5</text>
<text x="518.9" y="169.5">[14]</text>
<text x="279.4" y="179.4">[17]</text>
<text x="295.7" y="179.8">SCL0</text>
<text x="332.4" y="174.6">R1208</text>
<text x="349.1" y="174.8">4.7K</text>
<text x="372.9" y="179.1">AA30</text>
<text x="381" y="179.9">SCL0</text>
<text x="445.1" y="179.9">WB_SDATA</text>
<text x="446.8" y="177.3">WB_SCLK</text>
<text x="459.7" y="176.5">B27</text>
<text x="459.7" y="179.1">B28</text>
<text x="493" y="177.5">CONN_SCLK</text>
<text x="518.9" y="177.6">[14]</text>
<text x="279.4" y="182">[17]</text>
<text x="295.3" y="182.6">SDA0</text>
<text x="332.4" y="184.5">R1205</text>
<text x="349.4" y="184.7">4.7K</text>
<text x="374.4" y="181.6">Y30</text>
<text x="381" y="182.4">SDA0</text>
<text x="448" y="182.4">WB_SEN</text>
<text x="459.7" y="181.6">A29</text>
<text x="493" y="180.1">CONN_SDATA</text>
<text x="493" y="182.9">CONN_SEN</text>
<text x="518.9" y="180.2">[14]</text>
<text x="518.9" y="183">[14]</text>
<text x="307.6" y="186.2">VIO18_PMU</text>
<text x="332.4" y="188.6">R1206</text>
<text x="349.6" y="188.7">4.7K</text>
<text x="372.9" y="191.8">AB31</text>
<text x="446.7" y="190">XIN_WBG</text>
<text x="459.7" y="189.2">E27</text>
<text x="493" y="190.2">CONN_XO_IN</text>
<text x="518.9" y="190.1">[14]</text>
<text x="279.7" y="192.4">[6,7]</text>
<text x="279.8" y="194.7">[6,7]</text>
<text x="295.3" y="195.3">SDA1</text>
<text x="295.7" y="192.8">SCL1</text>
<text x="372.9" y="194.3">AB30</text>
<text x="381" y="192.6">SCL1</text>
<text x="381" y="195.1">SDA1</text>
<text x="446.7" y="197.7">WB_RSTB</text>
<text x="459.7" y="196.8">B29</text>
<text x="493" y="197.9">CONN_RSTB</text>
<text x="518.9" y="197.7">[14]</text>
<text x="49.5" y="199.7">[17]</text>
<text x="57.1" y="200.2">CMMCLK</text>
<text x="120.4" y="199.4">Y27</text>
<text x="127" y="200.2">CMMCLK</text>
<text x="307.6" y="200.2">VIO18_PMU</text>
<text x="332.2" y="198.5">R1203</text>
<text x="332.2" y="202.5">R1204</text>
<text x="349.4" y="198.6">4.7K</text>
<text x="349.6" y="202.7">4.7K</text>
<text x="519.4" y="203.5">[17]</text>
<text x="105.3" y="208.2">C1202</text>
<text x="120.4" y="204.5">Y28</text>
<text x="127" y="205.3">CMMCLK1</text>
<text x="279.4" y="207.4">[18]</text>
<text x="279.4" y="209.4">[18]</text>
<text x="295.7" y="207.8">SCL2</text>
<text x="372.9" y="207">AA28</text>
<text x="372.9" y="209.5">AB28</text>
<text x="381" y="207.8">SCL2</text>
<text x="446.4" y="207.8">ANT_SEL1</text>
<text x="446.4" y="205.3">ANT_SEL0</text>
<text x="459.7" y="209.5">L28</text>
<text x="459.7" y="207">M28</text>
<text x="459.7" y="204.5">J28</text>
<text x="492.8" y="204.2">CAM_PDN1</text>
<text x="492.8" y="207">CAM_RST1</text>
<text x="518.9" y="206.3">[17]</text>
<text x="106.9" y="214.9">27pF</text>
<text x="295.3" y="210.6">SDA2</text>
<text x="307.4" y="215.4">VIO18_PMU</text>
<text x="332.4" y="213.4">R1210</text>
<text x="349.4" y="213.9">4.7K</text>
<text x="381" y="210.4">SDA2</text>
<text x="446.4" y="210.4">ANT_SEL2</text>
<text x="492.7" y="210.3">GPIO21_GPS_LNA_EN</text>
<text x="518.9" y="210.1">[14]</text>
<text x="332.4" y="217.5">R1209</text>
<text x="349.4" y="217.7">4.7K</text>
<text x="50" y="224.9">[19]</text>
<text x="79.8" y="225.8">SPI_CS</text>
<text x="118.8" y="224.8">AH28</text>
<text x="127" y="225.6">SPI_CS</text>
<text x="279.4" y="222.3">[16]</text>
<text x="279.4" y="225.1">[16]</text>
<text x="295.3" y="225.8">SDA3</text>
<text x="295.7" y="223">SCL3</text>
<text x="372.9" y="222.2">AB27</text>
<text x="372.9" y="224.8">AC27</text>
<text x="381" y="223.1">SCL3</text>
<text x="381" y="225.6">SDA3</text>
<text x="447.3" y="223.1">PCM_CLK</text>
<text x="459.7" y="222.2">AE27</text>
<text x="459.7" y="227.3">AD29</text>
<text x="493" y="223">GPIO61_FP_RSTB</text>
<text x="518.7" y="222.8">[19]</text>
<text x="519.7" y="227.7">[6]</text>
<text x="50" y="232.5">[19]</text>
<text x="79.8" y="233.4">SPI_CK</text>
<text x="118.8" y="232.4">AH29</text>
<text x="127" y="233.2">SPI_CK</text>
<text x="445.6" y="228.1">PCM_SYNC</text>
<text x="448.6" y="233.2">PCM_TX</text>
<text x="459.7" y="232.4">AD28</text>
<text x="492.8" y="233.2">GPIO64_CTP_AVDD_EN [8]</text>
<text x="493" y="228.3">GPIO62_CHG_EN</text>
<text x="448.5" y="238.3">PCM_RX</text>
<text x="459.7" y="237.5">AD27</text>
<text x="493.3" y="238.5">GPIO63_AUPA_EN</text>
<text x="518.9" y="238.3">[15]</text>
<text x="49.5" y="240.4">[19]</text>
<text x="79.2" y="241.3">SPI_MO</text>
<text x="118.8" y="240">AG30</text>
<text x="127" y="240.8">SPI_MO</text>
<text x="341.4" y="243.3">TX0</text>
<text x="350.8" y="244.6">1</text>
<text x="350.8" y="242.1">1</text>
<text x="373.5" y="242.6">AJ28</text>
<text x="373.5" y="245.1">AJ27</text>
<text x="381" y="243.4">UTXD0</text>
<text x="381" y="245.9">URXD0</text>
<text x="50.3" y="247.7">[19]</text>
<text x="80" y="248.7">SPI_MI</text>
<text x="118.8" y="247.6">AH30</text>
<text x="127" y="248.5">SPI_MI</text>
<text x="341.3" y="246.1">RX0</text>
<text x="372.8" y="250.2">AG27</text>
<text x="381" y="251">UTXD1</text>
<text x="445.1" y="251">SRCLKENAI</text>
<text x="459.7" y="250.2">AC31</text>
<text x="492.8" y="251">GPIO55_EN</text>
<text x="519.4" y="250.5">[7]</text>
<text x="372.8" y="252.7">AH27</text>
<text x="372.8" y="257.8">AD30</text>
<text x="381" y="253.5">URXD1</text>
<text x="373.1" y="260.4">AE29</text>
<text x="381" y="258.6">UTXD2</text>
<text x="381" y="261.2">URXD2</text>
<text x="450.7" y="261.2">EINT0</text>
<text x="459.7" y="260.4">AF28</text>
<text x="493" y="261.4">OTG_DIG</text>
<text x="518.8" y="261.2">[16]</text>
<text x="373.1" y="265.4">AE30</text>
<text x="373.1" y="268">AE31</text>
<text x="381" y="266.2">UTXD3</text>
<text x="381" y="268.8">URXD3</text>
<text x="450.7" y="266.2">EINT1</text>
<text x="459.7" y="265.4">AE28</text>
<text x="492.2" y="266.4">EINT1_ALPS</text>
<text x="518.8" y="266.5">[18]</text>
<text x="49.3" y="273.7">[6]</text>
<text x="68.8" y="274">GPIO80_SHDN</text>
<text x="118.9" y="273">AK26</text>
<text x="127" y="273.9">I2S_BCK</text>
<text x="450.7" y="271.3">EINT2</text>
<text x="459.7" y="270.5">AF27</text>
<text x="459.7" y="275.6">AF30</text>
<text x="492.1" y="271.3">EINT2_G-SENSOR</text>
<text x="518.8" y="271.1">[18]</text>
<text x="49.3" y="278.8">[19]</text>
<text x="68.6" y="279">GPIO79_FP_ID</text>
<text x="119.2" y="278.1">AL27</text>
<text x="127" y="278.9">I2S_LRCK</text>
<text x="450.7" y="276.4">EINT3</text>
<text x="450.7" y="281.5">EINT4</text>
<text x="459.7" y="280.7">AF31</text>
<text x="492.8" y="276.6">AW5017_EN</text>
<text x="493" y="281.7">ENT4_CHG_FLAG</text>
<text x="518.8" y="276.7">[12]</text>
<text x="520.1" y="281.5">[6]</text>
<text x="118.9" y="283.2">AK27</text>
<text x="127" y="284">I2S_DATA_IN</text>
<text x="320.3" y="283.8">[14]</text>
<text x="320.3" y="286.3">[14]</text>
<text x="333.2" y="286.5">GPS_RX_IN</text>
<text x="333.5" y="284.2">GPS_RX_IP</text>
<text x="374.2" y="285.8">D30</text>
<text x="374.5" y="283.2">E30</text>
<text x="381" y="284">GPS_RXIP</text>
<text x="381" y="286.6">GPS_RXIN</text>
<text x="450.7" y="286.6">EINT5</text>
<text x="459.7" y="285.8">AL29</text>
<text x="493.3" y="286.8">CAM_RST0</text>
<text x="518.9" y="286.3">[17]</text>
<text x="320.3" y="288.9">[14]</text>
<text x="320.3" y="291.4">[14]</text>
<text x="332.4" y="291.8">GPS_RX_QN</text>
<text x="332.7" y="289.3">GPS_RX_QP</text>
<text x="374.4" y="288.3">C30</text>
<text x="374.4" y="290.8">C31</text>
<text x="381" y="289.1">GPS_RXQP</text>
<text x="381" y="291.6">GPS_RXQN</text>
<text x="450.7" y="291.6">EINT6</text>
<text x="459.7" y="290.8">AK29</text>
<text x="493" y="291.8">EINT6_EAR</text>
<text x="518.8" y="291.7">[15]</text>
<text x="320.3" y="296.3">[14]</text>
<text x="320.3" y="299">[14]</text>
<text x="333.6" y="299.5">F2W_DATA</text>
<text x="335.3" y="296.7">F2W_CLK</text>
<text x="374.2" y="295.9">D28</text>
<text x="374.2" y="298.4">D27</text>
<text x="381" y="296.7">F2W_CLK</text>
<text x="381" y="299.3">F2W_DATA</text>
<text x="450.7" y="296.7">EINT7</text>
<text x="459.7" y="295.9">AJ26</text>
<text x="493" y="296.9">CAM_PDN0</text>
<text x="518.9" y="296.8">[17]</text>
<text x="320.3" y="303.9">[14]</text>
<text x="334" y="304.3">WB_RX_IP</text>
<text x="374.4" y="303.5">K30</text>
<text x="381" y="304.3">WB_RXIP</text>
<text x="450.7" y="301.8">EINT8</text>
<text x="459.7" y="301">AH26</text>
<text x="493" y="302.3">GPIO8_VCAMA_EXT_EN[8]</text>
<text x="320.3" y="306.7">[14]</text>
<text x="320.3" y="309.2">[14]</text>
<text x="320.3" y="311.7">[14]</text>
<text x="332.9" y="311.9">WB_RX_QN</text>
<text x="333.2" y="309.6">WB_RX_QP</text>
<text x="333.7" y="307.1">WB_RX_IN</text>
<text x="374.2" y="311.1">H31</text>
<text x="374.9" y="306.1">J30</text>
<text x="374.9" y="308.6">J31</text>
<text x="381" y="306.9">WB_RXIN</text>
<text x="381" y="309.4">WB_RXQP</text>
<text x="381" y="312">WB_RXQN</text>
<text x="449.4" y="312">EINT10</text>
<text x="450.7" y="306.9">EINT9</text>
<text x="459.7" y="306.1">AG26</text>
<text x="459.7" y="311.1">AH25</text>
<text x="492.8" y="307.3">GPIO9_CTP_RSTB</text>
<text x="518.8" y="311.7">[16]</text>
<text x="518.9" y="307.2">[16]</text>
<text x="127.8" y="313.9">U / MT6737M_37_37T-LP3-SBS</text>
<text x="320.3" y="314.3">[14]</text>
<text x="320.3" y="316.6">[14]</text>
<text x="333.8" y="317">WB_TX_IN</text>
<text x="334.1" y="314.7">WB_TX_IP</text>
<text x="374.2" y="313.7">H30</text>
<text x="374.2" y="316.2">G30</text>
<text x="381" y="314.5">WB_TXIP</text>
<text x="381" y="317">WB_TXIN</text>
<text x="449.4" y="317">EINT11</text>
<text x="459.7" y="316.2">AG25</text>
<text x="493" y="312.2">EINT10_CTP</text>
<text x="493" y="317.2">EINT11_FP</text>
<text x="518.8" y="317.1">[19]</text>
<text x="320.3" y="319.4">[14]</text>
<text x="320.3" y="321.9">[14]</text>
<text x="333.1" y="322.3">WB_TX_QN</text>
<text x="333.3" y="319.8">WB_TX_QP</text>
<text x="374.6" y="318.8">F30</text>
<text x="374.6" y="321.3">F31</text>
<text x="381" y="319.6">WB_TXQP</text>
<text x="381" y="322.1">WB_TXQN</text>
<text x="449.4" y="322.1">EINT12</text>
<text x="459.7" y="321.3">AK25</text>
<text x="492.8" y="322.1">EINT12_COMPASS</text>
<text x="518.9" y="321.7">[18]</text>
<text x="381.8" y="334.3">U / MT6737M_37_37T-LP3-SBS</text>
</g>
</svg>
